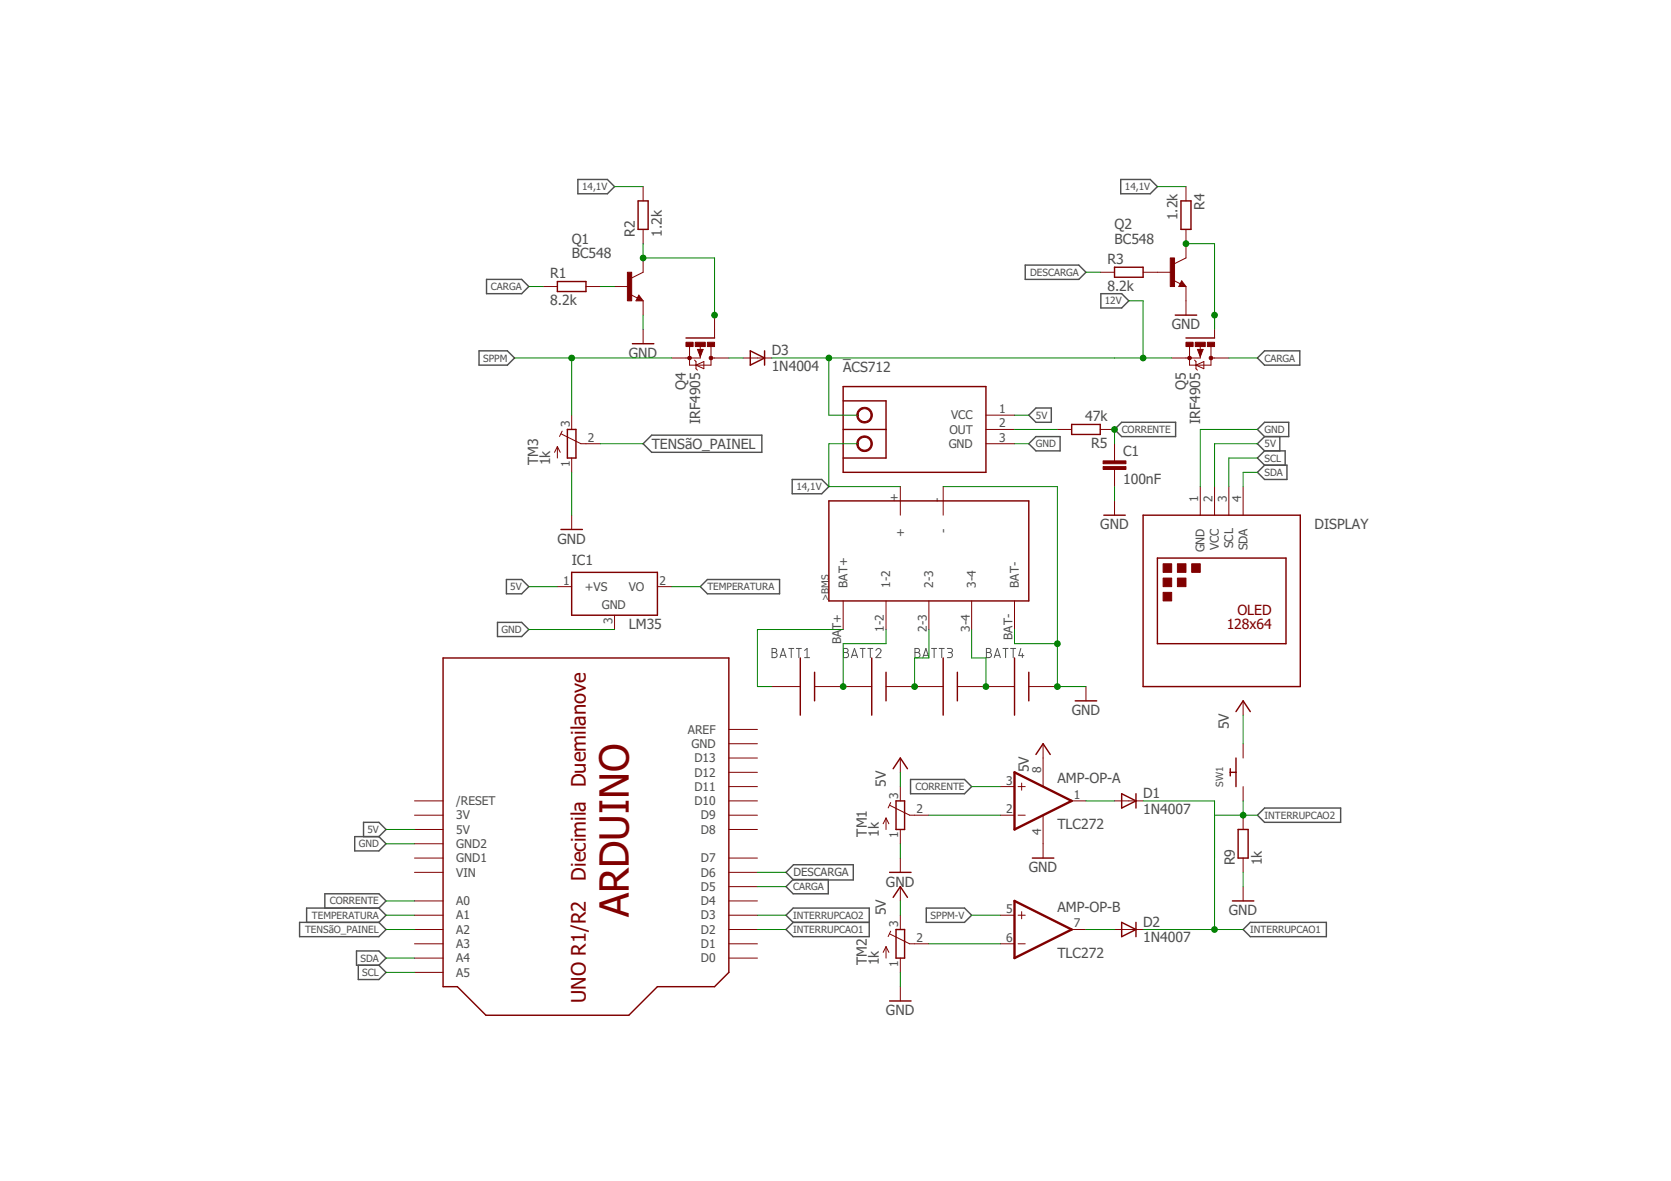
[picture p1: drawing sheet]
<svg xmlns="http://www.w3.org/2000/svg" width="297mm" height="210mm" viewBox="0 0 297 210" stroke-linecap="round" stroke-linejoin="round" font-family="sans-serif">
<g fill="none" stroke="#505050" stroke-width=".18">
<path d="M137.2 115.3h.5a.36 .36 0 0 1 .4 .3 .36 .36 0 0 1-.4 .4 .46 .46 0 0 1 .5 .4 .46 .46 0 0 1-.5 .5h-.5zM137.2 116h.5M138.7 116.9l.5-1.6 .5 1.6M138.8 116.5h.8M140.2 115.3h.9M140.7 115.3v1.6M141.6 115.3h.9M142 115.3v1.6M143 116.9h.9M143 115.6l.5-.3v1.6M149.9 115.3h.5a.36 .36 0 0 1 .4 .3 .36 .36 0 0 1-.4 .4 .46 .46 0 0 1 .5 .4 .46 .46 0 0 1-.5 .5h-.5zM149.9 116h.5"/>
<path d="M151.3 116.9l.6-1.6 .5 1.6M151.5 116.5h.8M152.9 115.3h.9M153.4 115.3v1.6M154.3 115.3h.9M154.7 115.3v1.6M155.7 115.6a.45 .45 0 0 1 .6-.3 .45 .45 0 0 1 .2 .7l-.8 .9h.9M162.6 115.3h.5a.36 .36 0 0 1 .4 .3 .36 .36 0 0 1-.4 .4 .46 .46 0 0 1 .5 .4 .46 .46 0 0 1-.5 .5h-.5zM162.6 116h.5M164 116.9l.6-1.6 .5 1.6M164.2 116.5h.8M165.6 115.3h.9"/>
<path d="M166.1 115.3v1.6M166.9 115.3h1M167.4 115.3v1.6M168.4 115.3h.6a.36 .36 0 0 1 .3 .3 .36 .36 0 0 1-.3 .4h-.4M168.9 116a.46 .46 0 0 1 .4 .4 .46 .46 0 0 1-.4 .5h-.5M175.3 115.3h.5a.36 .36 0 0 1 .3 .3 .36 .36 0 0 1-.3 .4 .46 .46 0 0 1 .5 .4 .46 .46 0 0 1-.5 .5h-.5zM175.3 116h.5M176.7 116.9l.6-1.6 .5 1.6M176.9 116.5h.8M178.3 115.3h.9M178.8 115.3v1.6M179.6 115.3h1"/>
<path d="M180.1 115.3v1.6M181.5 115.3l-.4 1.2h.9M181.7 116.2v.7"/>
</g>
<g fill="none" stroke="#505050" stroke-width=".25">
<path d="M102.7 31.9h5.3l1.2 1.3-1.2 1.2h-5.3zM199.2 31.9h5.3l1.2 1.3-1.2 1.2h-5.3zM86.5 49.7h6.2l1.3 1.2-1.3 1.3h-6.2zM182.2 47.1h9.6l1.2 1.3-1.2 1.3h-9.6zM195.7 52.2h3.7l1.3 1.3-1.3 1.2h-3.7zM85.2 62.4h5l1.3 1.2-1.3 1.3h-5zM114.3 78.9l1.5-1.6h19.6v3.1h-19.6zM182.9 73.8l1.2-1.3h2.8v2.6h-2.8zM184.1 77.6h4.3v2.5h-4.3l-1.2-1.2zM199.4 75.1h9.6v2.5h-9.6l-1.3-1.3zM223.5 76.3l1.3-1.2h4.3v2.5h-4.3zM223.5 63.6l1.3-1.2h6.3v2.5h-6.3z"/>
<path d="M224.8 77.6l-1.3 1.3 1.3 1.2M227.5 77.6v2.5M140.8 85.2h5.3l1.2 1.3-1.2 1.3h-5.3zM223.5 83.9l1.3-1.2h4v2.5h-4zM224.8 80.1h3.7v2.6M224.8 80.1l-1.3 1.3 1.3 1.3M88.4 110.6h4.3l1.3 1.3-1.3 1.2h-4.3zM90 103h2.7l1.3 1.3-1.3 1.2h-2.7zM124.5 104.3l1.3-1.3h12.8v2.5h-12.8zM161.9 138.5h9.5l1.3 1.3-1.3 1.3h-9.5zM63.1 148.7h4.3l1.2 1.3-1.2 1.2h-4.3zM64.6 148.7v-2.5h2.8l1.2 1.2-1.2 1.3"/>
<path d="M139.7 157.6l1.3-1.3h6.2v2.6h-6.2zM141.1 153.7h10.6v2.7h-10.6l-1.4-1.4zM223.5 144.9l1.3-1.3h13.5v2.6h-13.5zM53.3 163.9h14.1l1.2 1.3-1.2 1.3h-14.1zM57.7 161.4v-2.5h9.7l1.2 1.2-1.2 1.3M63.4 169h4l1.2 1.3-1.2 1.3h-4zM63.7 171.6v2.5h3.7l1.2-1.3-1.2-1.2M67.4 161.4h-12.9v2.5M67.4 161.4l1.2 1.3-1.2 1.2M139.7 162.7l1.3-1.3h13.5v5.1h-13.5l-1.3-1.3 1.3-1.3zM141 163.9h13.5M164.7 161.4h6.7l1.3 1.3-1.3 1.2h-6.7z"/>
<path d="M222.2 163.9h13.6v2.6h-13.6l-1.2-1.3z"/>
</g>
<g fill="none" stroke="#800000" stroke-width=".25">
<path d="M113.4 35.7h1.8v5.1h-1.8zM209.9 35.7h1.8v5.1h-1.8zM99.1 50h5.1v1.8h-5.1zM113.6 53l.1 .2h-.4l.3-.5 .5 .6h-.8M198.1 47.5h5.1v1.8h-5.1zM208.9 56h3.8M210.1 50.4l.1 .3h-.4l.3-.5 .5 .6h-.8M100.9 76.3h1.5v5.1h-1.5zM112.4 61.1h3.8M121.9 60.1h5.1M133.4 62.4l2.5 1.2-2.5 1.3zM135.9 62.4v2.5"/>
<path d="M149.9 68.7h25.4v15.2h-25.4zM149.9 71.2h7.6v10.2h-7.6M149.9 76.3h7.6M190.5 75.4h5.1v1.8h-5.1zM210.8 60.1h5.1M99.7 94.1h3.8M147.3 89h35.6v17.8h-35.6zM196.2 91.6h3.8M203.2 91.6h27.9v30.4h-27.9zM205.7 99.2h22.9v15.2h-22.9zM78.8 116.9h50.8v55.9l-2.6 2.6h-10.1l-5.1 5h-25.4l-5.1-5h-2.5zM101.6 101.7h15.3v7.6h-15.3z"/>
<path d="M142.3 116.9v10.2M144.8 119.5v5.1M155 116.9v10.2M157.5 119.5v5.1M167.7 116.9v10.2M170.2 119.5v5.1M180.3 116.9v10.2M182.9 119.5v5.1M158.8 136.6l1.2-1.9 1.3 1.9M184.1 134.1l1.3-1.9 1.3 1.9M191.1 124.6h3.8M218.7 136.6v1.3"/>
<path d="M218.7 137.3h1M219.7 134.7v5.1M219.7 126.5l1.3-1.9 1.2 1.9M158.1 155h3.8M158.8 159.5l1.2-1.9 1.3 1.9M159.3 142.3h1.5v5.1h-1.5zM183.5 152.5h3.8M199.4 141.1l2.5 1.2-2.5 1.3zM201.9 141.1v2.5M220.1 147.4h1.8v5.1h-1.8zM158.1 177.9h3.8M159.3 165.2h1.5v5.1h-1.5z"/>
<path d="M199.4 163.9l2.5 1.3-2.5 1.3zM201.9 163.9v2.6M219.1 160.1h3.8"/>
</g>
<g fill="none" stroke="#800000" stroke-width=".18">
<path d="M114.3 33.2v2.5M210.8 33.2v2.5M96.5 50.9h2.6M104.2 50.9h2.5M109.2 50.9h2.6M112.1 52.4l1.2 .6M113.6 52.5l.7 1h-1.2zM114.3 45.8v2.6l-2 1M114.3 40.8v2.5M114.3 53.5v2.5M114.3 58.5v2.6M127 56v4.1"/>
<path d="M195.6 48.4h2.5M203.2 48.4h5.1M208.6 49.8l1.2 .6M210.1 49.9l.7 1h-1.3zM210.8 40.8v5l-2 1.1M210.8 50.9v5.1M215.9 56v4.1M99.1 79.4v2M99.1 79.4l-.5 1M99.1 79.4l.5 1M99.7 77.1l3.6 1.8h3.4M99.9 76.6l-.4 1"/>
<path d="M101.6 73.8v2.5M122.6 61.6v3.3h3.8v-3.3M123.5 64l.2 .3v1.2l.3 .3M123.7 64.9l1.4-.6v1.2zM124 62.1h1l-.5 1.3zM124.5 63.3v.3h-5.1M124.5 61.3v.9M126.4 63.6h3.2M132.1 63.6h5.1M175.3 73.8h5M175.3 76.3h5M175.3 78.9h5"/>
<path d="M188 76.3h2.5M195.6 76.3h2.5M198.1 78.9v3M211.5 61.6v3.3h3.8v-3.3M212.3 64l.3 .3v1.2l.3 .3M212.6 64.9l1.4-.6v1.2zM212.9 62.1h1l-.5 1.3zM213.4 61.3v.9M213.4 63.3v.3h-5.1M215.3 63.6h3.1M101.6 81.4v2.5M101.6 91.6v2.5"/>
<path d="M160 86.5v5.1M167.7 86.5v5.1M198.1 83.4v3.1M198.1 89v2.6M213.4 86.5v5.1M215.9 86.5v5.1M218.4 86.5v5.1M221 86.5v5.1M99.1 104.3h2.5M109.2 109.3v2.6M116.9 104.3h2.5M149.9 106.8v5.1"/>
<path d="M157.5 106.8v5.1M165.1 106.8v5.1M172.7 106.8v5.1M180.3 106.8v5.1M129.6 139.8h5M129.6 137.3h5M129.6 134.7h5M129.6 132.2h5M129.6 129.6h5M137.2 122h5.1M144.8 122h10.2M157.5 122h10.2"/>
<path d="M160 134.7v2.6M160 139.8v2.5M170.2 122h10.1M177.8 139.8h2.5M181 139.8h1.2M181.6 139.2v1.2M182.9 122h5.1M185.4 132.2v7.6M193 122v2.6M221 124.6v2.5M221 132.2v2.5M221 139.8v2.5"/>
<path d="M73.7 155h5.1M73.7 152.5h5.1M73.7 147.4h5.1M73.7 144.9h5.1M73.7 142.3h5.1M73.7 150h5.1M129.6 157.6h5M129.6 155h5M129.6 152.5h5M129.6 147.4h5M129.6 144.9h5M129.6 142.3h5"/>
<path d="M157.5 145.4v2M157.5 145.4l-.5 1M157.5 145.4l.5 1M158.2 143.1l3.5 1.8h3.4M158.3 142.6l-.4 1M160 147.4v2.6M160 152.5v2.5M160 157.6v2.5M177.8 144.9h2.5M181 144.9h1.2M185.4 144.9v7.6M190.5 142.3h2.5"/>
<path d="M198.1 142.3h5.1M221 144.9v2.5M221 152.5v2.5M221 157.6v2.5M73.7 170.3h5.1M73.7 167.7h5.1M73.7 165.2h5.1M73.7 162.7h5.1M73.7 160.1h5.1M73.7 172.8h5.1M129.6 170.3h5M129.6 167.7h5"/>
<path d="M129.6 165.2h5M129.6 162.7h5M129.6 160.1h5M157.5 168.3v2M157.5 168.3l-.5 1M157.5 168.3l.5 1M158.2 166l3.5 1.7h3.4M158.3 165.5l-.4 1M160 162.7v2.5M160 170.3v2.5M160 175.4v2.5M177.8 167.7h2.5"/>
<path d="M177.8 162.7h2.5M181 167.7h1.2M181 162.7h1.2M181.6 162v1.3M190.5 165.2h2.5M198.1 165.2h5.1"/>
</g>
<g fill="#800000" stroke="#800000" stroke-width=".18">
<path d="M152.7 72.8a1.39 1.39 0 0 1 2.2 .3 1.39 1.39 0 0 1-.8 2 1.39 1.39 0 0 1-1.8-1.3h.2a1.14 1.14 0 0 1 1.7-1 1.14 1.14 0 0 1 .2 2 1.14 1.14 0 0 1-1.8-.7l-.1-.3h-.2l.2-.7z" fill-rule="evenodd"/>
<path d="M152.7 77.9a1.39 1.39 0 0 1 2.2 .3 1.39 1.39 0 0 1-.8 2 1.39 1.39 0 0 1-1.8-1.3h.2a1.14 1.14 0 0 1 1.7-1 1.14 1.14 0 0 1 .2 1.9 1.14 1.14 0 0 1-1.8-.7l-.1-.2h-.2l.2-.7z" fill-rule="evenodd"/>
<circle cx="215.3" cy="63.6" r=".33"/>
<circle cx="211.4" cy="63.6" r=".33"/>
<circle cx="126.4" cy="63.6" r=".33"/>
<circle cx="122.6" cy="63.6" r=".33"/>
</g>
<g fill="#800000" stroke="#800000" stroke-width=".18">
<path d="M206.8 100.2h1.5v1.5h-1.5z"/>
<path d="M209.3 100.2h1.5v1.5h-1.5z"/>
<path d="M206.8 102.7h1.5v1.6h-1.5z"/>
<path d="M211.8 100.2h1.6v1.5h-1.6z"/>
<path d="M206.8 105.3h1.5v1.5h-1.5z"/>
<path d="M209.3 102.7h1.5v1.6h-1.5z"/>
<path d="M111.5 48.4h.8v5.1h-.8z"/>
<path d="M208 45.8h.8v5.1h-.8z"/>
<path d="M196.1 82.9h4.1v.5h-4.1z"/>
<path d="M196.1 81.9h4.1v.5h-4.1z"/>
<path d="M210.8 60.8h1.3v.8h-1.3z"/>
<path d="M214.6 60.8h1.3v.8h-1.3z"/>
<path d="M212.5 60.8h1.7v.8h-1.7z"/>
<path d="M121.9 60.8h1.3v.8h-1.3z"/>
<path d="M125.8 60.8h1.2v.8h-1.2z"/>
<path d="M123.6 60.8h1.8v.8h-1.8z"/>
</g>
<path d="M180.3 137.3l10.2 5-10.2 5.1zM180.3 160.1l10.2 5.1-10.2 5.1z" fill="none" stroke="#800000" stroke-width=".42"/>
<path d="M124.2 62.2l.3 .9 .2-.9h-.2v.3M213.1 62.2l.3 .9 .2-.9h-.2v.3" fill="none" stroke="#800000" stroke-width=".32"/>
<g fill="none" stroke="#008000" stroke-width=".18">
<path d="M109.2 33.2h5.1M205.7 33.2h5.1M94 50.9h2.5M106.7 50.9h2.5M114.3 43.3v2.5h12.7v10.2M114.3 56v2.5M193 48.4h2.6M200.7 53.5h2.5v10.1M210.8 43.3h5.1v15.2M91.5 63.6h27.9M101.6 63.6v10.2M106.7 78.9h7.6"/>
<path d="M129.6 63.6h2.5M137.2 63.6h71.1M147.3 63.6v10.2h5.1M152.4 78.9h-5.1v7.6h12.7M180.3 76.3h7.7M180.3 78.9h2.6M180.3 73.8h2.6M198.1 76.3v2.6M218.4 63.6h5.1M223.5 78.9h-7.6v7.6M223.5 76.3h-10.1v10.2M101.6 83.9v7.7"/>
<path d="M167.7 86.5h20.3v35.5h5M198.1 86.5v2.5M223.5 83.9h-2.5v2.6M223.5 81.4h-5.1v5.1M94 111.9h15.2M94 104.3h5.1M119.4 104.3h5.1M149.9 111.9h-15.3v10.1h2.6M157.5 111.9v2.5h-7.6v7.6M165.1 111.9v5h-2.5v5.1M172.7 111.9v5h2.6v5.1M180.3 111.9v2.5h7.7"/>
<path d="M160 137.3v2.5M172.7 139.8h5.1M221 127.1v5.1M68.6 150h5.1M68.6 147.4h5.1M134.6 157.6h5.1M134.6 155h5.1M160 150v2.5M165.1 144.9h12.7M193 142.3h5.1M203.2 142.3h12.7v22.9M215.9 144.9h7.6"/>
<path d="M221 142.3v2.6M221 155v2.6M68.6 160.1h5.1M68.6 170.3h5.1M68.6 172.8h5.1M68.6 165.2h5.1M68.6 162.7h5.1M134.6 165.2h5.1M134.6 162.7h5.1M160 160.1v2.6M160 172.8v2.6M165.1 167.7h12.7"/>
<path d="M172.7 162.7h5.1M193 165.2h5.1M203.2 165.2h17.8"/>
</g>
<g fill="#008000" stroke="#008000" stroke-width=".18">
<circle cx="114.3" cy="45.8" r=".51"/>
<circle cx="127" cy="56" r=".51"/>
<circle cx="210.8" cy="43.3" r=".51"/>
<circle cx="215.9" cy="56" r=".51"/>
<circle cx="188" cy="122" r=".51"/>
<circle cx="188" cy="114.4" r=".51"/>
<circle cx="147.3" cy="63.6" r=".51"/>
<circle cx="198.1" cy="76.3" r=".51"/>
<circle cx="101.6" cy="63.6" r=".51"/>
<circle cx="215.9" cy="165.2" r=".51"/>
<circle cx="221" cy="144.9" r=".51"/>
<circle cx="203.2" cy="63.6" r=".51"/>
<circle cx="162.6" cy="122" r=".51"/>
<circle cx="149.9" cy="122" r=".51"/>
<circle cx="175.3" cy="122" r=".51"/>
</g>
<text font-size="7.2" fill="#800000" x="111.8" y="163" transform="rotate(-90 111.8 163)">ARDUINO</text>
<g font-size="3.6" fill="#800000">
<text x="104.2" y="156.5" transform="rotate(-90 104.2 156.5)">Diecimila Duemilanove</text>
<text x="104.2" y="178.2" transform="rotate(-90 104.2 178.2)">UNO R1/R2</text>
</g>
<g font-size="2.5" fill="#505050">
<text x="198.1" y="40.8">Q2</text>
<text x="209.3" y="39.1" transform="rotate(-90 209.3 39.1)">1.2k</text>
<text x="214.1" y="37.3" transform="rotate(-90 214.1 37.3)">R4</text>
<text x="101.6" y="45.9">BC548</text>
<text x="101.6" y="43.3">Q1</text>
<text x="112.8" y="42" transform="rotate(-90 112.8 42)">R2</text>
<text x="117.6" y="42" transform="rotate(-90 117.6 42)">1.2k</text>
<text x="196.9" y="46.9">R3</text>
<text x="198.1" y="43.3">BC548</text>
<text x="97.8" y="49.4">R1</text>
<text x="196.9" y="51.7">8.2k</text>
<text x="97.8" y="54.2">8.2k</text>
<text x="208.3" y="58.6">GND</text>
<text x="111.8" y="63.6">GND</text>
<text x="137.2" y="65.9">1N4004</text>
<text x="137.2" y="63.1">D3</text>
<text x="149.9" y="63.6">_</text>
<text x="121.9" y="69.3" transform="rotate(-90 121.9 69.3)">Q4</text>
<text x="149.9" y="66.2">ACS712</text>
<text x="210.8" y="69.3" transform="rotate(-90 210.8 69.3)">Q5</text>
<text x="124.5" y="75.4" transform="rotate(-90 124.5 75.4)">IRF4905</text>
<text x="192.9" y="74.8">47k</text>
<text x="213.4" y="75.4" transform="rotate(-90 213.4 75.4)">IRF4905</text>
<text x="95.7" y="82.7" transform="rotate(-90 95.7 82.7)">TM3</text>
<text x="97.8" y="82.7" transform="rotate(-90 97.8 82.7)">1k</text>
<text x="115.8" y="79.8">TENSãO_PAINEL</text>
<text x="194" y="79.6">R5</text>
<text x="199.6" y="81">C1</text>
<text x="199.6" y="86.1">100nF</text>
<text x="195.6" y="94.1">GND</text>
<text x="233.7" y="94.1">DISPLAY</text>
<text x="99.1" y="96.6">GND</text>
<text x="101.6" y="100.4">IC1</text>
<text x="111.8" y="111.9">LM35</text>
<text x="190.5" y="127.1">GND</text>
<text x="218.4" y="129.7" transform="rotate(-90 218.4 129.7)">5V</text>
<text x="182.9" y="137.3" transform="rotate(-90 182.9 137.3)">5V</text>
<text x="157.5" y="139.8" transform="rotate(-90 157.5 139.8)">5V</text>
<text x="188" y="139.2">AMP-OP-A</text>
<text x="203.2" y="141.9">D1</text>
<text x="154.1" y="148.7" transform="rotate(-90 154.1 148.7)">TM1</text>
<text x="156.2" y="148.7" transform="rotate(-90 156.2 148.7)">1k</text>
<text x="188" y="147.4">TLC272</text>
<text x="203.2" y="144.7">1N4007</text>
<text x="182.9" y="155">GND</text>
<text x="219.5" y="153.8" transform="rotate(-90 219.5 153.8)">R9</text>
<text x="224.3" y="153.8" transform="rotate(-90 224.3 153.8)">1k</text>
<text x="157.5" y="157.6">GND</text>
<text x="157.5" y="162.7" transform="rotate(-90 157.5 162.7)">5V</text>
<text x="188" y="162">AMP-OP-B</text>
<text x="203.2" y="167.5">1N4007</text>
<text x="203.2" y="164.7">D2</text>
<text x="218.4" y="162.7">GND</text>
<text x="154.1" y="171.5" transform="rotate(-90 154.1 171.5)">TM2</text>
<text x="156.2" y="171.5" transform="rotate(-90 156.2 171.5)">1k</text>
<text x="188" y="170.3">TLC272</text>
<text x="157.5" y="180.4">GND</text>
</g>
<g font-size="2.5" fill="#800000">
<text x="218.1" y="111.9">128x64</text>
<text x="220" y="109.3">OLED</text>
</g>
<g font-size="2.1" fill="#505050">
<text x="101.3" y="76" transform="rotate(-90 101.3 76)">3</text>
<text x="168.8" y="77.1">OUT</text>
<text x="169.1" y="74.5">VCC</text>
<text x="177.6" y="73.4">1</text>
<text x="177.6" y="76">2</text>
<text x="101.3" y="82.9" transform="rotate(-90 101.3 82.9)">1</text>
<text x="104.5" y="78.5">2</text>
<text x="168.6" y="79.6">GND</text>
<text x="177.6" y="78.5">3</text>
<text x="159.7" y="89.2" transform="rotate(-90 159.7 89.2)">+</text>
<text x="167.3" y="89.2" transform="rotate(-90 167.3 89.2)">-</text>
<text x="213" y="89.2" transform="rotate(-90 213 89.2)">1</text>
<text x="215.5" y="89.2" transform="rotate(-90 215.5 89.2)">2</text>
<text x="218.1" y="89.2" transform="rotate(-90 218.1 89.2)">3</text>
<text x="220.6" y="89.2" transform="rotate(-90 220.6 89.2)">4</text>
<text x="160.8" y="95.4" transform="rotate(-90 160.8 95.4)">+</text>
<text x="168.4" y="94.7" transform="rotate(-90 168.4 94.7)">-</text>
<text x="214.1" y="98.2" transform="rotate(-90 214.1 98.2)">GND</text>
<text x="216.7" y="97.8" transform="rotate(-90 216.7 97.8)">VCC</text>
<text x="219.2" y="97.4" transform="rotate(-90 219.2 97.4)">SCL</text>
<text x="221.7" y="97.8" transform="rotate(-90 221.7 97.8)">SDA</text>
<text x="100.1" y="103.9">1</text>
<text x="104" y="105">+VS</text>
<text x="111.8" y="105">VO</text>
<text x="117.2" y="103.9">2</text>
<text x="150.6" y="104.5" transform="rotate(-90 150.6 104.5)">BAT+</text>
<text x="158.3" y="104.5" transform="rotate(-90 158.3 104.5)">1-2</text>
<text x="165.9" y="104.5" transform="rotate(-90 165.9 104.5)">2-3</text>
<text x="173.5" y="104.5" transform="rotate(-90 173.5 104.5)">3-4</text>
<text x="181.1" y="104.5" transform="rotate(-90 181.1 104.5)">BAT-</text>
<text x="107" y="108.3">GND</text>
<text x="108.9" y="110.9" transform="rotate(-90 108.9 110.9)">3</text>
<text x="157.1" y="112.2" transform="rotate(-90 157.1 112.2)">1-2</text>
<text x="164.8" y="112.2" transform="rotate(-90 164.8 112.2)">2-3</text>
<text x="172.4" y="112.2" transform="rotate(-90 172.4 112.2)">3-4</text>
<text x="180" y="113.7" transform="rotate(-90 180 113.7)">BAT-</text>
<text x="149.5" y="114.5" transform="rotate(-90 149.5 114.5)">BAT+</text>
<text x="122.3" y="130.4">AREF</text>
<text x="122.9" y="133">GND</text>
<text x="123.4" y="135.5">D13</text>
<text x="185.1" y="137.5" transform="rotate(-90 185.1 137.5)">8</text>
<text x="81.1" y="143.1">/RESET</text>
<text x="123.4" y="143.1">D10</text>
<text x="123.4" y="140.6">D11</text>
<text x="123.4" y="138">D12</text>
<text x="159.7" y="142" transform="rotate(-90 159.7 142)">3</text>
<text x="178.8" y="139.5">3</text>
<text x="190.9" y="142">1</text>
<text x="81.1" y="148.2">5V</text>
<text x="81.1" y="145.6">3V</text>
<text x="124.6" y="148.2">D8</text>
<text x="124.6" y="145.6">D9</text>
<text x="159.7" y="148.9" transform="rotate(-90 159.7 148.9)">1</text>
<text x="162.9" y="144.5">2</text>
<text x="178.8" y="144.5">2</text>
<text x="185.1" y="148.4" transform="rotate(-90 185.1 148.4)">4</text>
<text x="81.1" y="155.8">VIN</text>
<text x="81.1" y="153.3">GND1</text>
<text x="81.1" y="150.7">GND2</text>
<text x="124.6" y="155.8">D6</text>
<text x="124.6" y="153.3">D7</text>
<text x="81.1" y="160.9">A0</text>
<text x="124.6" y="160.9">D4</text>
<text x="124.6" y="158.3">D5</text>
<text x="81.1" y="166">A2</text>
<text x="81.1" y="163.4">A1</text>
<text x="124.6" y="166">D2</text>
<text x="124.6" y="163.4">D3</text>
<text x="159.7" y="164.8" transform="rotate(-90 159.7 164.8)">3</text>
<text x="162.9" y="167.4">2</text>
<text x="178.8" y="167.4">6</text>
<text x="178.8" y="162.3">5</text>
<text x="190.9" y="164.8">7</text>
<text x="81.1" y="173.6">A5</text>
<text x="81.1" y="171">A4</text>
<text x="81.1" y="168.5">A3</text>
<text x="124.6" y="171">D0</text>
<text x="124.6" y="168.5">D1</text>
<text x="159.7" y="171.8" transform="rotate(-90 159.7 171.8)">1</text>
</g>
<text font-size="2" fill="#505050" x="141.1" y="155.8">DESCARGA</text>
<g font-size="1.8" fill="#505050">
<text x="103.5" y="33.8">14,1V</text>
<text x="200" y="33.8">14,1V</text>
<text x="87.3" y="51.6">CARGA</text>
<text x="183.1" y="49">DESCARGA</text>
<text x="196.4" y="54.1">12V</text>
<text x="85.9" y="64.3">SPPM</text>
<text x="224.8" y="64.3">CARGA</text>
<text x="184.2" y="74.4">5V</text>
<text x="199.4" y="77">CORRENTE</text>
<text x="224.8" y="77">GND</text>
<text x="184.2" y="79.5">GND</text>
<text x="224.8" y="82">SCL</text>
<text x="224.8" y="79.5">5V</text>
<text x="141.6" y="87.1">14,1V</text>
<text x="224.8" y="84.6">SDA</text>
<text x="90.7" y="104.9">5V</text>
<text x="125.8" y="104.9">TEMPERATURA</text>
<text x="147.3" y="106.8" transform="rotate(-90 147.3 106.8)">&gt;BMS</text>
<text x="89.2" y="112.5">GND</text>
<text x="162.7" y="140.4">CORRENTE</text>
<text x="217.4" y="139.8" transform="rotate(-90 217.4 139.8)">SW1</text>
<text x="65.3" y="148.1">5V</text>
<text x="224.8" y="145.5">INTERRUPCAO2</text>
<text x="63.8" y="150.6">GND</text>
<text x="58.6" y="160.8">CORRENTE</text>
<text x="141" y="158.2">CARGA</text>
<text x="54.2" y="165.8">TENSãO_PAINEL</text>
<text x="55.4" y="163.3">TEMPERATURA</text>
<text x="141" y="165.8">INTERRUPCAO1</text>
<text x="141" y="163.3">INTERRUPCAO2</text>
<text x="165.4" y="163.3">SPPM-V</text>
<text x="222.2" y="165.8">INTERRUPCAO1</text>
<text x="64.1" y="170.9">SDA</text>
<text x="64.4" y="173.5">SCL</text>
</g>
</svg>
